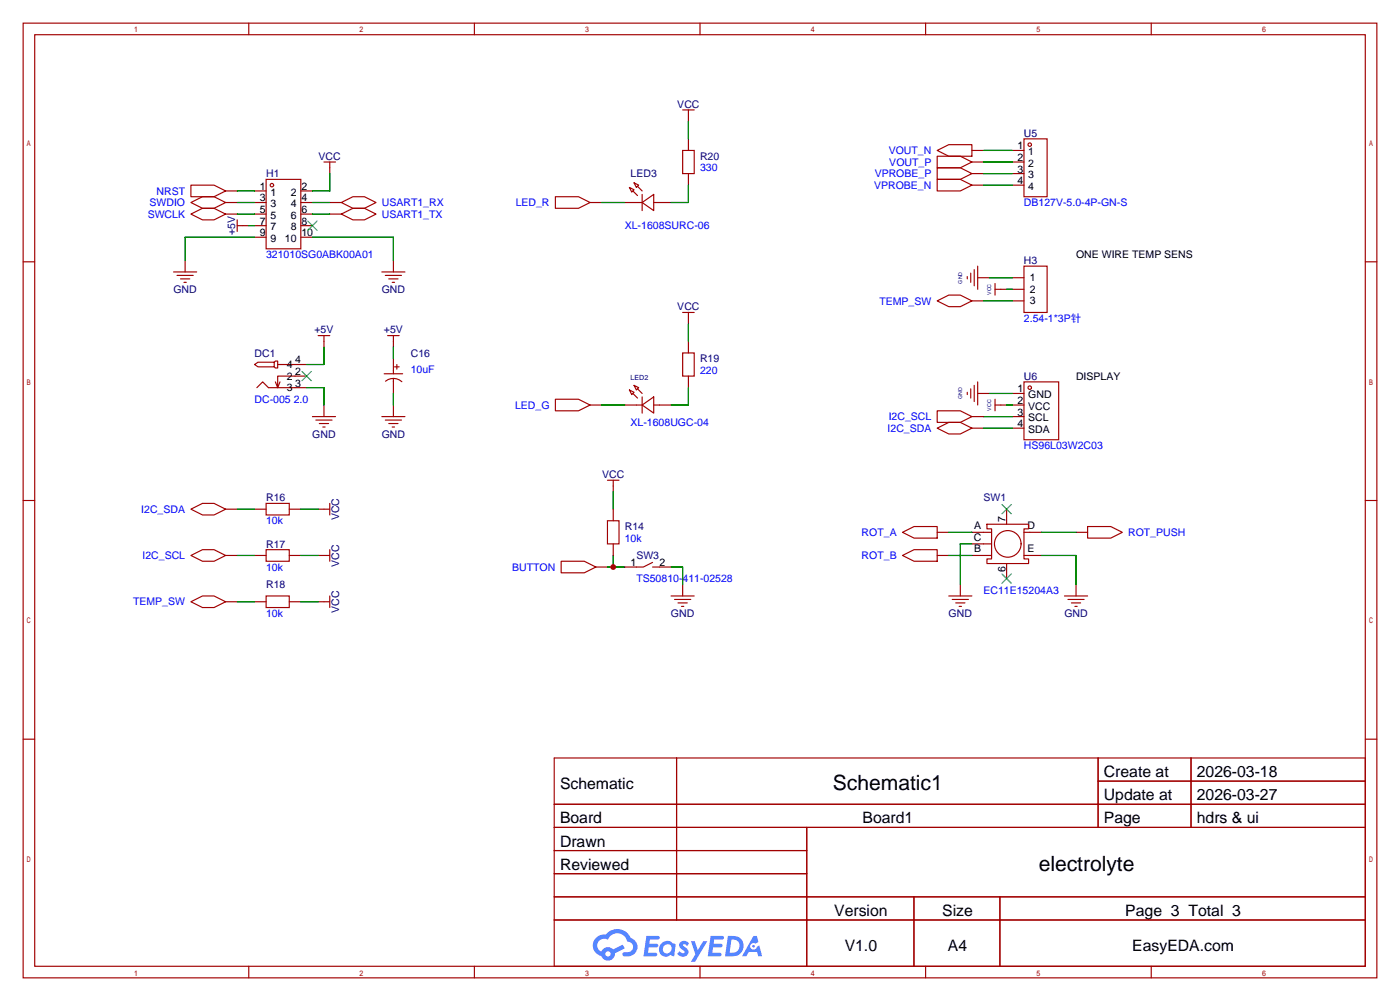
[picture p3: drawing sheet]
<svg xmlns="http://www.w3.org/2000/svg" width="307mm" height="220mm" viewBox="0 0 307 220" stroke-linecap="round" stroke-linejoin="round" font-family="sans-serif">
<g fill="none" stroke="#a10000" stroke-width=".25">
<path d="M5.1 5.1h297.2v209.5h-297.2zM7.6 7.6h292.1v204.5h-292.1zM54.6 5.1v2.5M104.1 5.1v2.5M153.7 5.1v2.5M203.2 5.1v2.5M252.7 5.1v2.5M5.1 57.5h2.5M299.7 57.5h2.6M5.1 109.9h2.5M299.7 109.9h2.6M5.1 162.2h2.5"/>
<path d="M121.7 166.4h178v45.7h-178zM121.7 176.5h178M148.5 166.4v35.5M241.1 166.4v15.2M241.1 171.4h58.6M261.5 166.4v15.2M299.7 162.2h2.6M121.7 181.6h178M121.7 186.7h55.4M121.7 196.8h178M121.7 191.8h55.4M177.1 181.6v30.5"/>
<path d="M200.6 196.8v15.3M219.5 196.8v15.3M54.6 212.1v2.5M104.1 212.1v2.5M121.7 201.9h178M153.7 212.1v2.5M203.2 212.1v2.5M252.7 212.1v2.5"/>
</g>
<g fill="#5487ff">
<path d="M149.4 206.8a1.3 1.3 0 0 1 1.8 .3l-.4 .6a.54 .54 0 0 0-.9-.3l.2 .3a1.28 1.28 0 0 1 .7 2 1.53 1.53 0 0 1-2.1-.3l.5-.6 .8 .4a.31 .31 0 0 0 .3-.2 .31 .31 0 0 0-.3-.4 1.12 1.12 0 0 1-.6-1.8z"/>
<path d="M151.7 206.6h.8l.7 2 1.2-2h.9l-2.7 4.5h-.9l1-1.6z"/>
<path d="M141.9 205.4h2.3a.46 .46 0 0 1 .5 .1 .46 .46 0 0 1 .1 .5l-.4 .2h-1.7l-.2 .9h1.7a.4 .4 0 0 1 .3 .5 .4 .4 0 0 1-.4 .3h-1.7l-.1 1.2h1.3a.46 .46 0 0 1 .5 .1 .46 .46 0 0 1 .1 .5l-.3 .2h-2.6z"/>
<path d="M156 205.4h2.3a.47 .47 0 0 1 .5 .1 .47 .47 0 0 1 .1 .5l-.4 .2h-1.7l-.1 .9h1.6a.4 .4 0 0 1 .3 .5 .4 .4 0 0 1-.4 .3h-1.7l-.1 1.2h1.3a.46 .46 0 0 1 .5 .1 .46 .46 0 0 1 .2 .5l-.4 .2h-2.6z"/>
<path d="M165.4 205.4h.7l.4 1.4-.6 .3a.75 .75 0 0 0-1.2 .3 .75 .75 0 0 0 .5 1.1 .75 .75 0 0 0 1-.7l.5-.3 .6 2.4h-.8l-.3-1h-1.8l-.6 1h-.9z"/>
<path d="M159.8 205.4l-.6 4.5h1.4a2.27 2.27 0 0 0 2.6-2.3 2.27 2.27 0 0 0-2.7-2.2zM160.6 206.2a1.5 1.5 0 0 1 1.8 1.5 1.5 1.5 0 0 1-2 1.4h-.2z"/>
<path d="M145.2 207.1a1.6 1.6 0 0 0-.3 2.2 1.6 1.6 0 0 0 2.3 .2l.8 .4 .3-2.5-.2-.2-.4-.1a1.58 1.58 0 0 0-2.5 0zM145.8 207.6a.98 .98 0 0 1 1.6 .4 .98 .98 0 0 1-1 1.3 .94 .94 0 0 1-.9-.7 .94 .94 0 0 1 .3-1z"/>
<path d="M130.9 205.8a2.37 2.37 0 0 0 1.1 4 1.54 1.54 0 0 0 1.8 1 1.54 1.54 0 0 0 1.2-1.6l2.2-1.1-.5-.7-2.1 1a1.57 1.57 0 0 0-2.6 .5 1.5 1.5 0 0 1-.7-2.1 1.5 1.5 0 0 1 2.2-.5 2.23 2.23 0 0 1 2.2-1.5 2.23 2.23 0 0 1 2 1.9 1.16 1.16 0 0 1 1.3 1.1 1.16 1.16 0 0 1-1.1 1.2h-.7a.47 .47 0 0 0-.6 .4 .47 .47 0 0 0 .5 .5 2.17 2.17 0 0 0 2.5-.9 2.17 2.17 0 0 0-.4-2.7l-.8-.4a3.2 3.2 0 0 0-5.4-.8l-1.1 .1zM132.9 209.4a.6 .6 0 0 1 1.2 0 .6 .6 0 0 1-1.2 0z"/>
<circle cx="165.4" cy="207.7" r=".28"/>
</g>
<g fill="none" stroke="#a10000" stroke-width=".25">
<path d="M58.4 39.4h7.6v15.2h-7.6zM71.1 35.6h2.6M72.4 35.6v2.5M149.9 33h2.5v5.1h-2.5zM149.9 24.1h2.5M151.1 24.1v2.6M151.1 30.5v2.5M151.1 38.1v2.5M205.7 36.8h5.1l2.6 1.3-2.6 1.3h-5.1zM205.7 39.4h5.1l2.6 1.2-2.6 1.3h-5.1zM205.7 34.3h5.1l2.6 1.3-2.6 1.2h-5.1zM205.7 33l2.6-1.2h5.1v2.5h-5.1z"/>
<path d="M213.4 33h2.5M213.4 35.6h2.5M213.4 38.1h2.5M222.2 33h2.6M222.2 35.6h2.6M222.2 38.1h2.6M224.8 30.5h5.1v12.7h-5.1zM38.1 59.7h5.1M40.6 57.1v2.6M41.9 47l2.5-1.3h2.6l2.5 1.3-2.5 1.3h-2.6zM41.9 44.4l2.5-1.2h2.6l2.5 1.2-2.5 1.3h-2.6zM41.9 40.6h5.1l2.5 1.3-2.5 1.3h-5.1z"/>
<path d="M49.5 41.9h2.6M49.5 44.4h2.6M49.5 47h2.6M52.1 49.5h2.5M52.1 48.3v2.5M55.9 41.9h2.5M55.9 52.1h2.5M55.9 44.4h2.5M55.9 49.5h2.5M55.9 47h2.5M66 41.9h2.6M66 52.1h2.6"/>
<path d="M66 44.4h2.6M66 49.5h2.6M66 47h2.6M72.4 44.4h2.5M72.4 47h2.5M74.9 47l2.6-1.3h2.5l2.5 1.3-2.5 1.3h-2.5zM74.9 44.4l2.6-1.2h2.5l2.5 1.2-2.5 1.3h-2.5zM83.8 59.7h5.1M86.4 57.1v2.6M121.9 43.2h5.1l2.5 1.2-2.5 1.3h-5.1zM129.5 44.4h2.6M137.2 44.4h3.8"/>
<path d="M138.2 41.1l1 .6-.5 .5zM138.9 41.9l1.1 1M139.2 40.1l1 .5-.5 .5zM140 40.9l1 1M141 44.4l2.5-1.7v3.5zM141 42.7v3.5M143.5 44.4h3.8M213.1 59.9v2.1M213.4 40.6h2.5M213.9 59.2v3.5M214.6 58.4v5.1M222.2 40.6h2.6"/>
<path d="M224.8 58.4h5.1v10.2h-5.1zM38.9 60.5h3.5M39.6 61.2h2.1M40.4 62h.5M60.2 79.5l.3-.3h.5v1.6h-.5l-.3-.3M69.8 73.7h2.6M71.1 73.7v2.5M84.6 60.5h3.5M85.1 73.7h2.5M85.3 61.2h2.1M86.1 62h.5M86.4 73.7v2.5"/>
<path d="M86.4 78.7v3.3M149.9 77.5h2.5v5h-2.5zM149.9 68.6h2.5M151.1 68.6v2.5M151.1 74.9v2.6M205.7 66l2.6-1.2h2.5l2.6 1.2-2.6 1.3h-2.5zM212.3 60.7v.5M213.4 66h2.5M214.6 61h2.6M218.4 62.2v2.6M218.4 63.5h2.6M222.2 66h2.6"/>
<path d="M222.2 61h2.6M222.2 63.5h2.6M55.9 80l.7-.5h3.6v1h-3.6zM56.4 85.1l1.3-1.3 1.2 1.3h8.4M61 80h6.3M61.5 83.8l-.5 1.3M67.3 82.5h-6.3v2.6l-.5-1.3M68.6 91.4h5.1M69.3 92.2h3.6M70.1 93h2M70.9 93.7h.5M71.1 88.9v2.5"/>
<path d="M83.8 91.4h5.1M84.3 82h4.1M84.6 92.2h3.5M84.6 83.7a2.74 2.74 0 0 1 3.6 .1M85.3 93h2.1M86.1 93.7h.5M86.4 83.1v3.3M86.4 88.9v2.5M86.6 80.5h1M87.1 80v1M121.9 87.6h5.1l2.5 1.3-2.5 1.3h-5.1zM129.5 88.9h2.6"/>
<path d="M137.2 88.9h3.8M138.2 85.6l1 .5-.5 .5zM138.9 86.4l1.1 1M139.2 84.6l1 .5-.5 .5zM140 85.3l1 1.1M141 88.9l2.5-1.8v3.6zM141 87.1v3.6M143.5 88.9h3.8M151.1 82.5v2.6M205.7 94l2.6-1.3h2.5l2.6 1.3-2.6 1.2h-2.5zM205.7 90.2h5.1l2.6 1.2-2.6 1.3h-5.1zM212.3 86.1v.5"/>
<path d="M213.1 85.3v2.1M213.4 91.4h2.5M213.4 94h2.5M213.9 84.6v3.5M214.6 86.4h2.6M214.6 83.8v5.1M218.4 88.9h2.6M218.4 87.6v2.6M222.2 91.4h2.6M222.2 86.4h2.6M222.2 88.9h2.6M222.2 94h2.6"/>
<path d="M224.8 83.8h7.6v12.7h-7.6zM41.9 111.8l2.5-1.3h2.6l2.5 1.3-2.5 1.2h-2.6zM49.5 111.8h2.6M55.9 111.8h2.5M58.4 110.5h5.1v2.5h-5.1zM63.5 111.8h2.5M69.8 111.8h2.6M72.4 110.5v2.5M133.3 114.3h2.6v5.1h-2.6zM133.3 105.4h2.6M134.6 105.4v2.5M134.6 111.8v2.5"/>
<path d="M134.6 119.4v2.5M198.1 116.8l2.6-1.2h5v2.5h-5zM205.7 116.8h2.6M213.4 116.8h4.3M213.4 119.4h4.3M216.7 115.1h9.1v1h-1v6.6h1v1h-9.1v-1h1v-6.6h-1zM221 111.8v3.3M224.8 116.8h3.8M236.2 116.8h2.6M238.8 115.6h5l2.6 1.2-2.6 1.3h-5zM41.9 121.9l2.5-1.3h2.6l2.5 1.3-2.5 1.3h-2.6zM41.9 132.1l2.5-1.3h2.6l2.5 1.3-2.5 1.2h-2.6z"/>
<path d="M49.5 121.9h2.6M49.5 132.1h2.6M55.9 121.9h2.5M55.9 132.1h2.5M58.4 120.6h5.1v2.6h-5.1zM58.4 130.8h5.1v2.5h-5.1zM63.5 121.9h2.5M63.5 132.1h2.5M69.8 121.9h2.6M69.8 132.1h2.6M72.4 120.6v2.6M72.4 130.8v2.5"/>
<path d="M123.2 123.2h5.1l2.5 1.3-2.5 1.2h-5.1zM130.8 124.5h2.5M143.3 123.4l-2.1 1.1h-4M143.3 124.5h4M147.3 130.8h5.1M148.1 131.6h3.5M148.8 132.3h2.1M149.6 133.1h.5M149.9 128.3v2.5M198.1 121.9l2.6-1.3h5v2.6h-5zM205.7 121.9h2.6M208.3 130.8h5.1"/>
<path d="M209 131.6h3.6M209.8 132.3h2M210.6 133.1h.5M210.8 128.3v2.5M213.4 121.9h4.3M221 123.7v3.3M224.8 121.9h3.8M233.7 130.8h5.1M234.4 131.6h3.6M235.2 132.3h2M236 133.1h.5M236.2 128.3v2.5"/>
<circle cx="226.1" cy="31.7" r=".38"/>
<circle cx="59.7" cy="40.6" r=".38"/>
<circle cx="226.1" cy="85.1" r=".38"/>
<circle cx="221.2" cy="119.4" r="2.92"/>
</g>
<path d="M67.6 48.5l2 2M69.6 48.5l-2 2M66.3 81.5l2 2.1M68.3 81.5l-2 2.1M220 110.7l2 2.1M222 110.7l-2 2.1M220 126l2 2M222 126l-2 2" fill="none" stroke="#3c3" stroke-width=".25"/>
<g fill="none" stroke="#008700" stroke-width=".25">
<path d="M72.4 38.1v3.8h-3.8M151.1 26.7v3.8M215.9 33h6.3M215.9 35.6h6.3M215.9 38.1h6.3M52.1 41.9h3.8M52.1 44.4h3.8M52.1 47h3.8M54.6 49.5h1.3M55.9 52.1h-15.3v5M68.6 52.1h17.8v5M68.6 44.4h3.8"/>
<path d="M68.6 47h3.8M132.1 44.4h5.1M151.1 40.6v3.8h-3.8M215.9 40.6h6.3M71.1 76.2v3.8h-3.8M86.4 76.2v2.5M151.1 71.1v3.8M215.9 66h6.3M217.2 61h5M221 63.5h1.2M67.3 85.1h3.8v3.8M86.4 86.4v2.5"/>
<path d="M132.1 88.9h5.1M151.1 85.1v3.8h-3.8M215.9 94h6.3M215.9 91.4h6.3M217.2 86.4h5M221 88.9h1.2M52.1 111.8h3.8M66 111.8h3.8M134.6 107.9v3.9M208.3 116.8h5.1M213.4 119.4h-2.6v8.9M228.6 116.8h7.6"/>
<path d="M52.1 121.9h3.8M52.1 132.1h3.8M66 121.9h3.8M66 132.1h3.8M133.3 124.5h3.9M134.6 121.9v2.6M147.3 124.5h2.6v3.8M208.3 121.9h5.1M228.6 121.9h7.6v6.4"/>
</g>
<circle cx="134.6" cy="124.5" r=".63" fill="#c00"/>
<g font-size="4.6">
<text x="182.9" y="173.5">Schematic1</text>
<text x="228" y="191.3">electrolyte</text>
</g>
<g font-size="3.5">
<text x="122.9" y="173.1">Schematic</text>
<text x="242.3" y="170.6">Create at</text>
<text x="262.7" y="170.6">2026-03-18</text>
<text x="242.3" y="175.7">Update at</text>
<text x="262.7" y="175.7">2026-03-27</text>
<text x="122.9" y="180.7">Board</text>
<text x="122.9" y="185.8">Drawn</text>
<text x="189.3" y="180.7">Board1</text>
<text x="242.3" y="180.7">Page</text>
<text x="262.7" y="180.7">hdrs &amp; ui</text>
<text x="122.9" y="190.9">Reviewed</text>
<text x="183.1" y="201.1">Version</text>
<text x="206.8" y="201.1">Size</text>
<text x="247" y="201.1">Page 3 Total 3</text>
<text x="185.4" y="208.7">V1.0</text>
<text x="208.1" y="208.7">A4</text>
<text x="248.6" y="208.7">EasyEDA.com</text>
</g>
<g font-size="2.3" fill="#000080">
<text x="148.7" y="23.7">VCC</text>
<text x="70" y="35.1">VCC</text>
<text x="153.7" y="35.1">R20</text>
<text x="224.8" y="30">U5</text>
<text x="58.4" y="38.9">H1</text>
<text x="138.4" y="38.9">LED3</text>
<text x="51.6" y="51.6" transform="rotate(-90 51.6 51.6)">+5V</text>
<text x="224.8" y="58">H3</text>
<text x="38.1" y="64.3">GND</text>
<text x="83.8" y="64.3">GND</text>
<text x="148.7" y="68.1">VCC</text>
<text x="69" y="73.2">+5V</text>
<text x="84.3" y="73.2">+5V</text>
<text x="55.9" y="78.3">DC1</text>
<text x="90.2" y="78.3">C16</text>
<text x="153.7" y="79.5">R19</text>
<text x="224.8" y="83.4">U6</text>
<text x="68.6" y="96.1">GND</text>
<text x="83.8" y="96.1">GND</text>
<text x="132.2" y="104.9">VCC</text>
<text x="58.4" y="110">R16</text>
<text x="215.9" y="110">SW1</text>
<text x="74.5" y="114.2" transform="rotate(-90 74.5 114.2)">VCC</text>
<text x="137.2" y="116.4">R14</text>
<text x="58.4" y="120.2">R17</text>
<text x="74.5" y="124.4" transform="rotate(-90 74.5 124.4)">VCC</text>
<text x="139.7" y="122.7">SW3</text>
<text x="58.4" y="129.1">R18</text>
<text x="74.5" y="134.5" transform="rotate(-90 74.5 134.5)">VCC</text>
<text x="147.3" y="135.4">GND</text>
<text x="208.3" y="135.4">GND</text>
<text x="233.7" y="135.4">GND</text>
</g>
<g font-size="2.3" fill="#00f">
<text x="195.1" y="33.8">VOUT_N</text>
<text x="153.7" y="37.6">330</text>
<text x="191.9" y="41.4">VPROBE_N</text>
<text x="192" y="38.9">VPROBE_P</text>
<text x="195.2" y="36.4">VOUT_P</text>
<text x="32.4" y="47.8">SWCLK</text>
<text x="32.8" y="45.3">SWDIO</text>
<text x="34.4" y="42.7">NRST</text>
<text x="83.8" y="47.8">USART1_TX</text>
<text x="83.8" y="45.3">USART1_RX</text>
<text x="113.2" y="45.3">LED_R</text>
<text x="224.8" y="45.3">DB127V-5.0-4P-GN-S</text>
<text x="137.2" y="50.3">XL-1608SURC-06</text>
<text x="58.4" y="56.7">321010SG0ABK00A01</text>
<text x="193.1" y="66.8">TEMP_SW</text>
<text x="224.8" y="70.7">2.54-1*3P针</text>
<text x="90.2" y="81.8">10uF</text>
<text x="153.7" y="82.1">220</text>
<text x="55.9" y="88.4">DC-005 2.0</text>
<text x="113.1" y="89.7">LED_G</text>
<text x="138.4" y="93.5">XL-1608UGC-04</text>
<text x="194.8" y="94.8">I2C_SDA</text>
<text x="195.1" y="92.2">I2C_SCL</text>
<text x="224.8" y="98.6">HS96L03W2C03</text>
<text x="31" y="112.6">I2C_SDA</text>
<text x="58.4" y="115.1">10k</text>
<text x="137.2" y="118.9">10k</text>
<text x="189.2" y="117.6">ROT_A</text>
<text x="247.6" y="117.6">ROT_PUSH</text>
<text x="31.3" y="122.7">I2C_SCL</text>
<text x="58.4" y="125.3">10k</text>
<text x="112.4" y="125.3">BUTTON</text>
<text x="189.2" y="122.7">ROT_B</text>
<text x="139.7" y="127.8">TS50810-411-02528</text>
<text x="215.9" y="130.3">EC11E15204A3</text>
<text x="29.2" y="132.9">TEMP_SW</text>
<text x="58.4" y="135.4">10k</text>
</g>
<g font-size="2.3">
<text x="223.4" y="32.8">1</text>
<text x="223.4" y="35.3">2</text>
<text x="225.7" y="34.1">1</text>
<text x="57" y="41.7">1</text>
<text x="66.2" y="41.7">2</text>
<text x="223.4" y="37.9">3</text>
<text x="223.4" y="40.4">4</text>
<text x="225.7" y="36.6">2</text>
<text x="225.7" y="39.1">3</text>
<text x="225.7" y="41.7">4</text>
<text x="57" y="44.2">3</text>
<text x="57" y="46.8">5</text>
<text x="59.4" y="43">1</text>
<text x="59.4" y="45.5">3</text>
<text x="63.8" y="45.5">4</text>
<text x="63.8" y="43">2</text>
<text x="66.2" y="46.8">6</text>
<text x="66.2" y="44.2">4</text>
<text x="57" y="49.3">7</text>
<text x="57" y="51.8">9</text>
<text x="59.4" y="48">5</text>
<text x="59.4" y="50.6">7</text>
<text x="59.4" y="53.1">9</text>
<text x="62.5" y="53.1">10</text>
<text x="63.8" y="50.6">8</text>
<text x="63.8" y="48">6</text>
<text x="66.2" y="51.8">10</text>
<text x="66.2" y="49.3">8</text>
<text x="236.2" y="56.7">ONE WIRE TEMP SENS</text>
<text x="226.1" y="61.7">1</text>
<text x="226.1" y="64.3">2</text>
<text x="226.1" y="66.8">3</text>
<text x="63" y="80.8">4</text>
<text x="63" y="83.3">2</text>
<text x="64.8" y="79.8">4</text>
<text x="64.8" y="82.3">2</text>
<text x="236.2" y="83.4">DISPLAY</text>
<text x="63" y="85.9">3</text>
<text x="64.8" y="84.9">3</text>
<text x="223.4" y="86.1">1</text>
<text x="223.4" y="88.7">2</text>
<text x="225.7" y="87.4">GND</text>
<text x="225.7" y="89.9">VCC</text>
<text x="223.4" y="91.2">3</text>
<text x="223.4" y="93.8">4</text>
<text x="225.7" y="92.5">SCL</text>
<text x="225.7" y="95">SDA</text>
<text x="213.7" y="118.7">C</text>
<text x="213.9" y="116.1">A</text>
<text x="220.8" y="114.6" transform="rotate(-90 220.8 114.6)">7</text>
<text x="225.6" y="116.1">D</text>
<text x="138.4" y="124.2">1</text>
<text x="144.8" y="124.2">2</text>
<text x="213.9" y="121.2">B</text>
<text x="220.8" y="125.5" transform="rotate(-90 220.8 125.5)">6</text>
<text x="225.6" y="121.2">E</text>
</g>
<text font-size="1.6" fill="#000080" x="138.4" y="83.5">LED2</text>
<g font-size="1.2" fill="#000080">
<text x="211.2" y="62.2" transform="rotate(-90 211.2 62.2)">GND</text>
<text x="217.6" y="64.7" transform="rotate(-90 217.6 64.7)">VCC</text>
<text x="211.2" y="87.6" transform="rotate(-90 211.2 87.6)">GND</text>
<text x="217.6" y="90.1" transform="rotate(-90 217.6 90.1)">VCC</text>
</g>
</svg>
